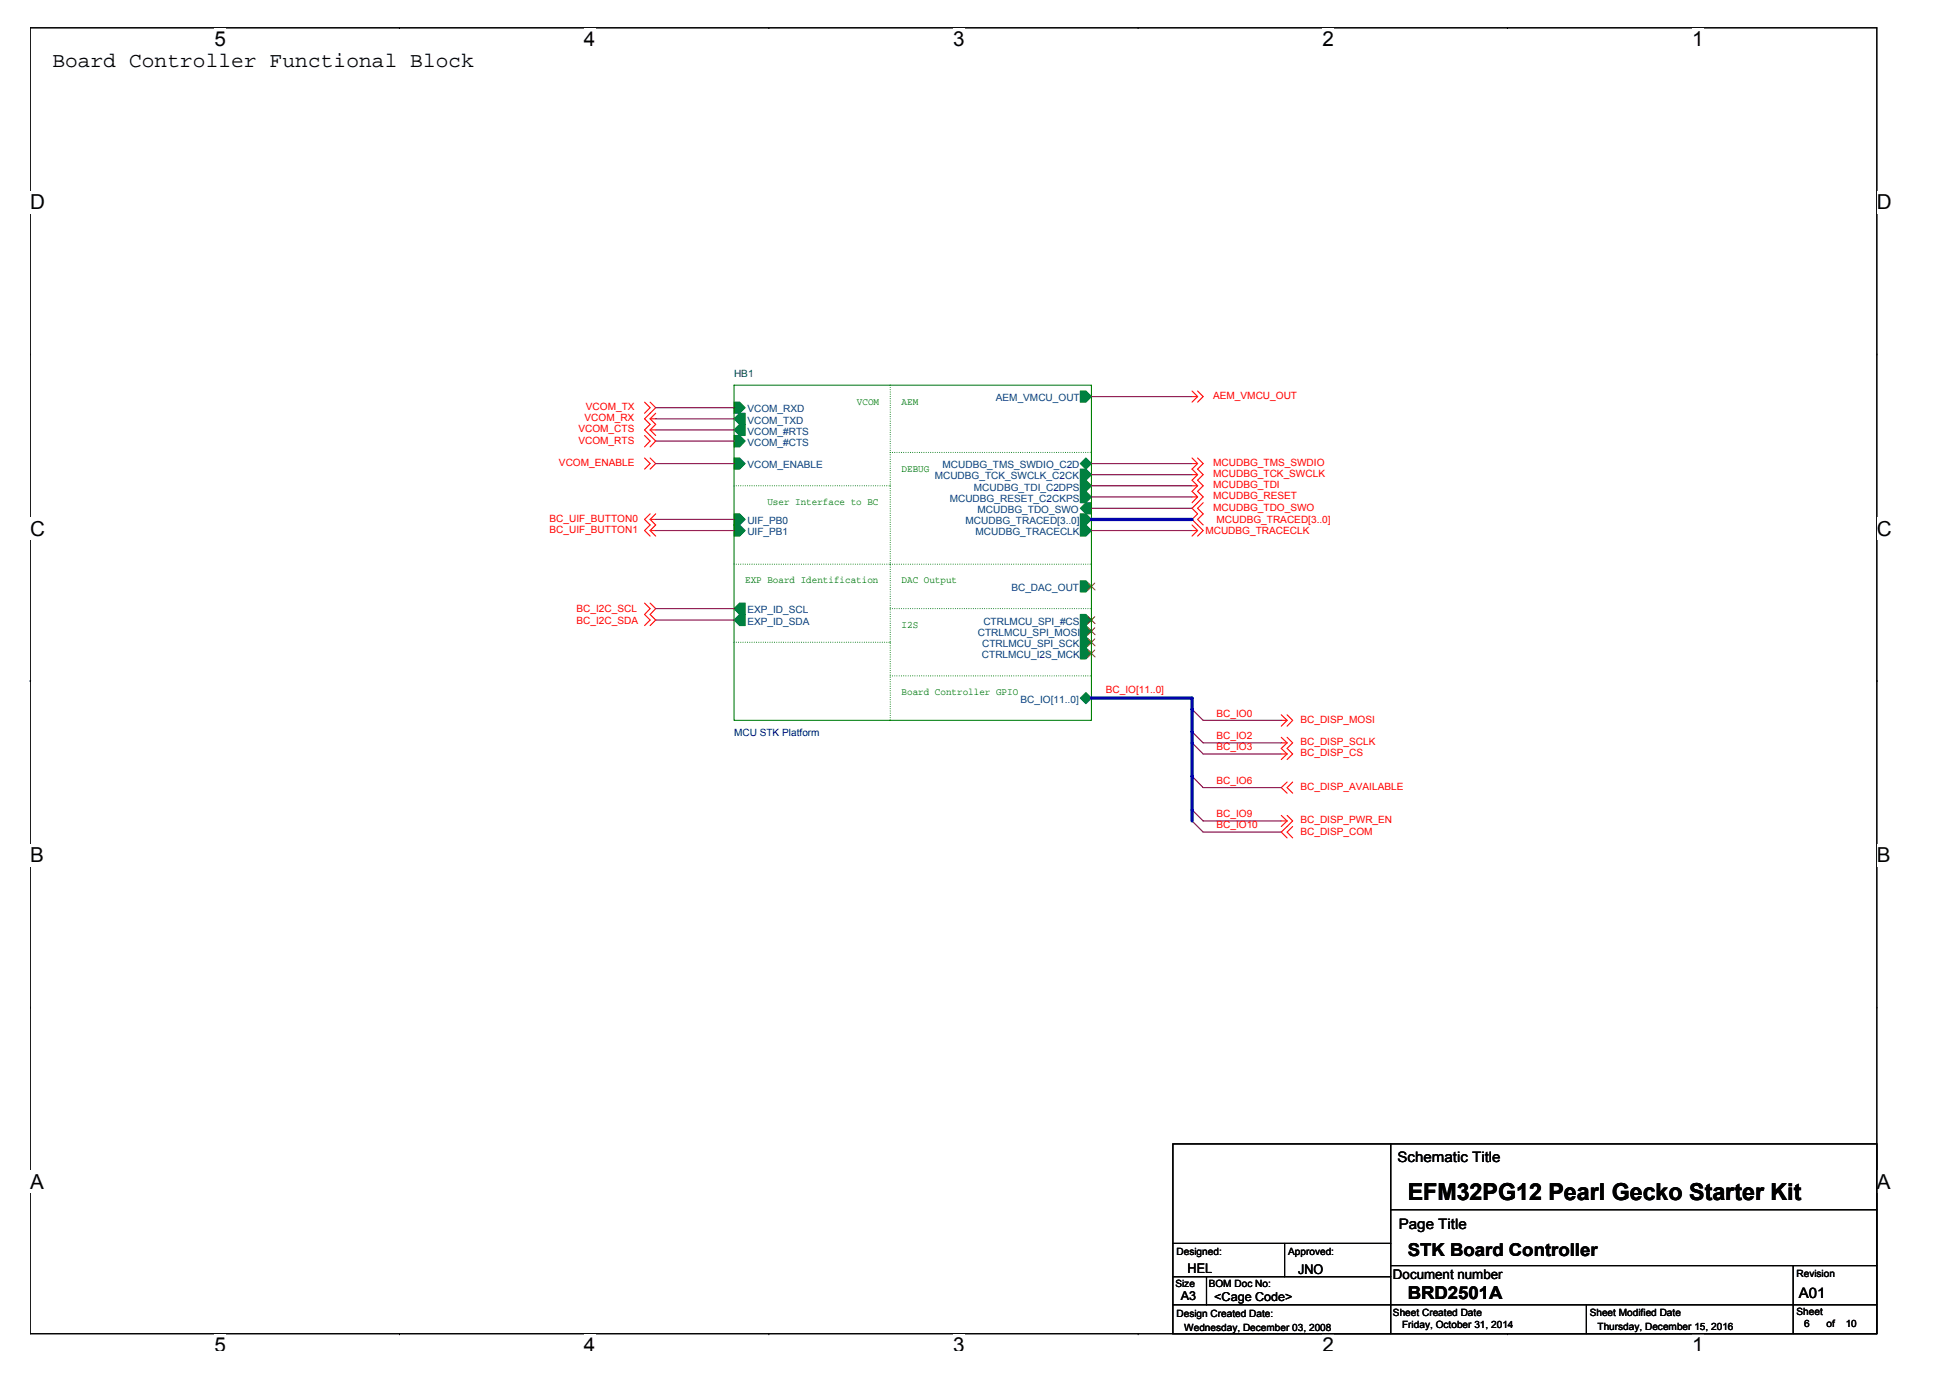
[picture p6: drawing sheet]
<svg xmlns="http://www.w3.org/2000/svg" width="297mm" height="210mm" viewBox="0 0 297 210" stroke-linecap="round" stroke-linejoin="round" font-family="sans-serif">
<path d="M4.6 4.2h281.3v199h-281.3z" fill="none" stroke="#000" stroke-width=".17"/>
<g fill="#fff">
<path d="M32.7 4.2h1.7v3.5h-1.7z"/>
<path d="M32.7 203.2h1.7v2.5h-1.7z"/>
</g>
<path d="M60.8 4.2h.1M60.8 203.2h.1" fill="none" stroke="#000" stroke-width=".17"/>
<g fill="#fff">
<path d="M89 4.2h1.7v3.5h-1.7z"/>
<path d="M89 203.2h1.7v2.5h-1.7z"/>
</g>
<path d="M117.1 4.2h.1M117.1 203.2h.1" fill="none" stroke="#000" stroke-width=".17"/>
<g fill="#fff">
<path d="M145.2 4.2h1.8v3.5h-1.8z"/>
<path d="M145.2 203.2h1.8v2.5h-1.8z"/>
</g>
<path d="M173.4 4.2h.1M173.4 203.2h.1" fill="none" stroke="#000" stroke-width=".17"/>
<g fill="#fff">
<path d="M201.5 4.2h1.7v3.5h-1.7z"/>
<path d="M201.5 203.2h1.7v2.5h-1.7z"/>
</g>
<path d="M229.6 4.2h.1M229.6 203.2h.1" fill="none" stroke="#000" stroke-width=".17"/>
<g fill="#fff">
<path d="M257.7 4.2h1.8v3.5h-1.8z"/>
<path d="M257.7 203.2h1.8v2.5h-1.8z"/>
<path d="M4.6 29.1h2.2v3.5h-2.2z"/>
<path d="M285.9 29.1h2.2v3.5h-2.2z"/>
<path d="M4.6 78.8h2.2v3.5h-2.2z"/>
<path d="M285.9 78.8h2.2v3.5h-2.2z"/>
</g>
<path d="M4.6 53.9h.1M285.9 53.9h.1" fill="none" stroke="#000" stroke-width=".17"/>
<g fill="#fff">
<path d="M4.6 128.5h2.1v3.5h-2.1z"/>
<path d="M285.9 128.5h2.1v3.5h-2.1z"/>
</g>
<path d="M4.6 103.7h.1M285.9 103.7h.1" fill="none" stroke="#000" stroke-width=".17"/>
<path d="M4.6 103.7h.1M285.9 103.7h.1" fill="none" stroke="#000" stroke-width=".15"/>
<g fill="#fff">
<path d="M4.6 178.3h2.1v3.4h-2.1z"/>
<path d="M285.9 178.3h2.1v3.4h-2.1z"/>
</g>
<g fill="none" stroke="#000" stroke-width=".17">
<path d="M4.6 153.4h.1M285.9 153.4h.1M178.7 174.2h107.2v29h-107.2zM211.9 174.2v29M178.7 194.5h33.2M178.7 189.4h33.2M178.7 198.8h107.2M183.8 194.5v4.3M195.7 189.4v5.1M211.9 184.3h74M211.9 192.8h74M241.7 198.8v4.4"/>
<path d="M273.1 192.8v10.4"/>
</g>
<g fill="none" stroke="#f00" stroke-width=".17">
<path d="M181.6 59.6l.8 .8M182.4 59.6l.9 .8-.9 .9M98.2 69.8l.8 .8-.8 .9M98.2 61.3l.8 .8-.8 .8M98.2 66.3l.8 .9-.8 .9M99 79.1h.9M99 69.8l.9 .8-.9 .9M99 61.3l.9 .8-1.7 1.7 .8 .8-.8 .9 1.7 1.7-.9 .9M99 63.8h.9M99 65.5h.9M99 79.1l.9 .9-.9 .8M99 63.8l.9 .8-.9 .9"/>
<path d="M99 65.5l.9 .8M99 78.3l-.8 .8 .8 .9-.8 .8 .8 .9M99.9 78.3l-.9 .8M99.9 62.9l-.9 .9M181.6 69.8l.8 .8M181.6 80l.8 .8M181.6 70.6h.8M181.6 72.3h.8M181.6 60.4h.8M181.6 75.7h.8M181.6 74h.8M182.4 70.6l-.8 .9 .8 .8"/>
<path d="M182.4 72.3l-.8 .9 .8 .8M182.4 60.4l-.8 .9M182.4 75.7l-.8 .9M182.4 74l-.8 .8 .8 .9M182.4 69.8l.9 .8-.9 .9 .9 .8-.9 .9 .9 .8-.9 .8 .9 .9-1.7 1.7 .8 .9-.8 .8 1.7 1.7-.9 .9M183.3 76.6l-.9 .8 .9 .9-.9 .8 .9 .9M98.2 91.9l.8 .8-.8 .9 .8 .8-.8 .9M99 80.8h.9M99 91.9l.9 .8-.9 .9 .9 .8-.9 .9M99 80.8l.9 .9M181.6 80.8h.8M182.4 80.8l-.8 .9"/>
<path d="M195.2 109.7h.9M195.2 113.2h.9M195.2 114.8h.9M195.2 108.9l.9 .8M195.2 112.3l.9 .9M196.1 119.1l-.9 .9 .9 .8M196.1 109.7l-.9 .9M196.1 113.2l-.9 .8 .9 .8M196.1 114.8l-.9 .9M196.1 108.9l.8 .8-.8 .9M196.1 112.3l.8 .9-.8 .8 .8 .8-.8 .9M196.9 119.1l-.8 .9 .8 .8"/>
<path d="M195.2 125.1h.9M195.2 124.2l.9 .9M196.1 125.1l-.9 .8M196.1 124.2l.8 .9-1.7 1.6 .9 .9M196.9 125.9l-.8 .8 .8 .9"/>
</g>
<path d="M181.6 108l1.7 1.7M181.6 111.5l1.7 1.7M181.6 113.2l1.7 1.6M181.6 118.2l1.7 1.8M181.6 123.4l1.7 1.7M181.6 125.1l1.7 1.6" fill="none" stroke="#800040" stroke-width=".17"/>
<g fill="none" stroke="#008000" stroke-width=".17" stroke-dasharray="0 .3">
<path d="M135.6 58.7v51M111.8 74h23.8M135.6 68.9h30.7M135.6 74h.1M166.3 68.9h.1M111.8 85.9h23.8M111.8 97.8h23.8M135.6 85.9h30.7M135.6 85.9h.1M135.6 92.7h30.7M135.6 97.8h.1M166.3 85.9h.1"/>
<path d="M166.3 92.7h.1M135.6 109.7h.1M135.6 103h30.7M166.3 103h.1"/>
</g>
<path d="M111.8 78.3h.9l.8 .8-.8 .9h-.9z" fill-rule="evenodd" fill="#008040"/>
<path d="M111.8 78.3h.9l.8 .8-.8 .9h-.9z" fill="none" stroke="#008040" stroke-width=".17"/>
<path d="M111.8 80h.9l.8 .8-.8 .9h-.9z" fill-rule="evenodd" fill="#008040"/>
<path d="M111.8 80h.9l.8 .8-.8 .9h-.9z" fill="none" stroke="#008040" stroke-width=".17"/>
<path d="M164.6 80h.8l.9 .8-.9 .9h-.8z" fill-rule="evenodd" fill="#008040"/>
<path d="M164.6 80h.8l.9 .8-.9 .9h-.8z" fill="none" stroke="#008040" stroke-width=".17"/>
<path d="M164.6 78.3h.8l.9 .8-.9 .9h-.8z" fill-rule="evenodd" fill="#008040"/>
<path d="M164.6 78.3h.8l.9 .8-.9 .9h-.8z" fill="none" stroke="#008040" stroke-width=".17"/>
<path d="M164.6 70.6l.8-.8 .9 .8-.9 .9z" fill="#008040"/>
<path d="M164.6 70.6l.8-.8 .9 .8-.9 .9z" fill="none" stroke="#008040" stroke-width=".17"/>
<path d="M164.6 71.5h.8l.9 .8-.9 .9h-.8z" fill-rule="evenodd" fill="#008040"/>
<path d="M164.6 71.5h.8l.9 .8-.9 .9h-.8z" fill="none" stroke="#008040" stroke-width=".17"/>
<path d="M164.6 77.4l.8-.8h.9v1.7h-.9z" fill-rule="evenodd" fill="#008040"/>
<path d="M164.6 77.4l.8-.8h.9v1.7h-.9z" fill="none" stroke="#008040" stroke-width=".17"/>
<path d="M164.6 59.6h.8l.9 .8-.9 .9h-.8z" fill-rule="evenodd" fill="#008040"/>
<path d="M164.6 59.6h.8l.9 .8-.9 .9h-.8z" fill="none" stroke="#008040" stroke-width=".17"/>
<path d="M164.6 74.8h.8l.9 .9-.9 .9h-.8z" fill-rule="evenodd" fill="#008040"/>
<path d="M164.6 74.8h.8l.9 .9-.9 .9h-.8z" fill="none" stroke="#008040" stroke-width=".17"/>
<path d="M111.8 69.8h.9l.8 .8-.8 .9h-.9z" fill-rule="evenodd" fill="#008040"/>
<path d="M111.8 69.8h.9l.8 .8-.8 .9h-.9z" fill="none" stroke="#008040" stroke-width=".17"/>
<path d="M111.8 92.7l.9-.8h.8v1.7h-.8z" fill-rule="evenodd" fill="#008040"/>
<path d="M111.8 92.7l.9-.8h.8v1.7h-.8z" fill="none" stroke="#008040" stroke-width=".17"/>
<path d="M111.8 61.3h.9l.8 .8-.8 .8h-.9z" fill-rule="evenodd" fill="#008040"/>
<path d="M111.8 61.3h.9l.8 .8-.8 .8h-.9z" fill="none" stroke="#008040" stroke-width=".17"/>
<path d="M111.8 65.5l.9-.9h.8v1.7h-.8z" fill-rule="evenodd" fill="#008040"/>
<path d="M111.8 65.5l.9-.9h.8v1.7h-.8z" fill="none" stroke="#008040" stroke-width=".17"/>
<path d="M111.8 63.8l.9-.9h.8v1.7h-.8z" fill-rule="evenodd" fill="#008040"/>
<path d="M111.8 63.8l.9-.9h.8v1.7h-.8z" fill="none" stroke="#008040" stroke-width=".17"/>
<path d="M111.8 66.3h.9l.8 .9-.8 .9h-.9z" fill-rule="evenodd" fill="#008040"/>
<path d="M111.8 66.3h.9l.8 .9-.8 .9h-.9z" fill="none" stroke="#008040" stroke-width=".17"/>
<path d="M111.8 94.4l.9-.8h.8v1.7h-.8z" fill-rule="evenodd" fill="#008040"/>
<path d="M111.8 94.4l.9-.8h.8v1.7h-.8z" fill="none" stroke="#008040" stroke-width=".17"/>
<path d="M164.6 73.2h.8l.9 .8-.9 .8h-.8z" fill-rule="evenodd" fill="#008040"/>
<path d="M164.6 73.2h.8l.9 .8-.9 .8h-.8z" fill="none" stroke="#008040" stroke-width=".17"/>
<path d="M164.6 88.5h.8l.9 .8-.9 .9h-.8z" fill-rule="evenodd" fill="#008040"/>
<path d="M164.6 88.5h.8l.9 .8-.9 .9h-.8z" fill="none" stroke="#008040" stroke-width=".17"/>
<path d="M165.7 88.8l1.1 1.1M166.8 88.8l-1.1 1.1" fill="none" stroke="#804000" stroke-width=".15"/>
<path d="M164.6 98.7h.8l.9 .8-.9 .9h-.8z" fill-rule="evenodd" fill="#008040"/>
<path d="M164.6 98.7h.8l.9 .8-.9 .9h-.8z" fill="none" stroke="#008040" stroke-width=".17"/>
<path d="M165.7 99l1.1 1.1M166.8 99l-1.1 1.1" fill="none" stroke="#804000" stroke-width=".15"/>
<path d="M164.6 93.6h.8l.9 .8-.9 .9h-.8z" fill-rule="evenodd" fill="#008040"/>
<path d="M164.6 93.6h.8l.9 .8-.9 .9h-.8z" fill="none" stroke="#008040" stroke-width=".17"/>
<path d="M165.7 93.9l1.1 1.1M166.8 93.9l-1.1 1.1" fill="none" stroke="#804000" stroke-width=".15"/>
<path d="M164.6 95.3h.8l.9 .8-.9 .9h-.8z" fill-rule="evenodd" fill="#008040"/>
<path d="M164.6 95.3h.8l.9 .8-.9 .9h-.8z" fill="none" stroke="#008040" stroke-width=".17"/>
<path d="M165.7 95.6l1.1 1.1M166.8 95.6l-1.1 1.1" fill="none" stroke="#804000" stroke-width=".15"/>
<path d="M164.6 97h.8l.9 .8-.9 .9h-.8z" fill-rule="evenodd" fill="#008040"/>
<path d="M164.6 97h.8l.9 .8-.9 .9h-.8z" fill="none" stroke="#008040" stroke-width=".17"/>
<path d="M165.7 97.3l1.1 1.1M166.8 97.3l-1.1 1.1" fill="none" stroke="#804000" stroke-width=".15"/>
<path d="M164.6 106.3l.8-.8 .9 .8-.9 .9z" fill="#008040"/>
<path d="M164.6 106.3l.8-.8 .9 .8-.9 .9z" fill="none" stroke="#008040" stroke-width=".17"/>
<path d="M111.8 58.7h54.5v51h-54.5z" fill="none" stroke="#008000" stroke-width=".17"/>
<g fill="none" stroke="#800040" stroke-width=".17">
<path d="M99.9 65.5h11.9M99.9 79.1h11.9M99.9 70.6h11.9M99.9 63.8h11.9M99.9 62.1h11.9M99.9 67.2h11.9M166.3 75.7h15.3M166.3 74h15.3M166.3 77.4h15.3M166.3 60.4h15.3M166.3 70.6h15.3M166.3 72.3h15.3"/>
<path d="M99.9 80.8h11.9M99.9 92.7h11.9M99.9 94.4h11.9M166.3 80.8h15.3M183.3 109.7h11.9M183.3 113.2h11.9M183.3 114.8h11.9M183.3 120h11.9M183.3 125.1h11.9M183.3 126.7h11.9"/>
</g>
<path d="M166.3 79.1h15.3M166.3 106.3h15.3v18.8" fill="none" stroke="#00f" stroke-width=".51"/>
<text font-size="3.6" x="214.4" y="182.8">EFM32PG12 Pearl Gecko Starter Kit</text>
<text font-size="3.2" x="8" y="10.2">Board Controller Functional Block</text>
<g font-size="3.1">
<text x="32.7" y="7">5</text>
<text x="89" y="7">4</text>
<text x="145.2" y="7">3</text>
<text x="201.5" y="7">2</text>
<text x="257.7" y="7">1</text>
<text x="4.6" y="31.9">D</text>
<text x="285.9" y="31.9">D</text>
<text x="4.6" y="81.6">C</text>
<text x="285.9" y="81.6">C</text>
<text x="4.6" y="131.3">B</text>
<text x="285.9" y="131.3">B</text>
<text x="4.6" y="181.1">A</text>
<text x="285.9" y="181.1">A</text>
<text x="32.7" y="206">5</text>
<text x="89" y="206">4</text>
<text x="145.2" y="206">3</text>
<text x="201.5" y="206">2</text>
<text x="257.7" y="206">1</text>
</g>
<g font-size="2.7">
<text x="214.4" y="191.3">STK Board Controller</text>
<text x="214.4" y="197.9">BRD2501A</text>
</g>
<g font-size="2.2">
<text x="212.9" y="177">Schematic Title</text>
<text x="213.1" y="187.2">Page Title</text>
<text x="274" y="197.7">A01</text>
</g>
<g font-size="2">
<text x="180.9" y="193.8">HEL</text>
<text x="197.8" y="194">JNO</text>
<text x="212.2" y="194.9">Document number</text>
</g>
<g font-size="1.9">
<text x="179.9" y="198.1">A3</text>
<text x="185" y="198.2">&lt;Cage Code&gt;</text>
</g>
<text font-size="1.5" fill="#004040" x="111.8" y="57.4">HB1</text>
<g font-size="1.5" fill="#f00">
<text x="88.1" y="65.9">VCOM_CTS</text>
<text x="89" y="64.2">VCOM_RX</text>
<text x="89.3" y="62.5">VCOM_TX</text>
<text x="184.8" y="60.7">AEM_VMCU_OUT</text>
<text x="85.1" y="71">VCOM_ENABLE</text>
<text x="88.1" y="67.6">VCOM_RTS</text>
<text x="184.8" y="71">MCUDBG_TMS_SWDIO</text>
<text x="184.8" y="72.7">MCUDBG_TCK_SWCLK</text>
<text x="184.8" y="76.1">MCUDBG_RESET</text>
<text x="184.8" y="74.4">MCUDBG_TDI</text>
<text x="184.8" y="77.8">MCUDBG_TDO_SWO</text>
<text x="83.7" y="79.5">BC_UIF_BUTTON0</text>
<text x="83.7" y="81.2">BC_UIF_BUTTON1</text>
<text x="183.6" y="81.4">MCUDBG_TRACECLK</text>
<text x="185.3" y="79.7">MCUDBG_TRACED[3..0]</text>
<text x="87.8" y="93.3">BC_I2C_SCL</text>
<text x="87.8" y="95">BC_I2C_SDA</text>
<text x="168.5" y="105.6">BC_IO[11..0]</text>
<text x="185.3" y="109.2">BC_IO0</text>
<text x="185.3" y="112.6">BC_IO2</text>
<text x="198.1" y="110.1">BC_DISP_MOSI</text>
<text x="198.1" y="113.5">BC_DISP_SCLK</text>
<text x="185.3" y="114.3">BC_IO3</text>
<text x="185.3" y="119.4">BC_IO6</text>
<text x="198.1" y="115.2">BC_DISP_CS</text>
<text x="185.3" y="124.5">BC_IO9</text>
<text x="198.1" y="125.4">BC_DISP_PWR_EN</text>
<text x="198.1" y="120.3">BC_DISP_AVAILABLE</text>
<text x="185.3" y="126.2">BC_IO10</text>
<text x="198.1" y="127.1">BC_DISP_COM</text>
</g>
<g font-size="1.5" fill="#004080">
<text x="113.8" y="62.8">VCOM_RXD</text>
<text x="113.8" y="64.5">VCOM_TXD</text>
<text x="151.7" y="61.1">AEM_VMCU_OUT</text>
<text x="113.8" y="71.3">VCOM_ENABLE</text>
<text x="113.8" y="66.2">VCOM_#RTS</text>
<text x="113.8" y="67.9">VCOM_#CTS</text>
<text x="143.6" y="71.3">MCUDBG_TMS_SWDIO_C2D</text>
<text x="142.4" y="73">MCUDBG_TCK_SWCLK_C2CK</text>
<text x="144.7" y="76.4">MCUDBG_RESET_C2CKPS</text>
<text x="148.4" y="74.7">MCUDBG_TDI_C2DPS</text>
<text x="113.8" y="79.8">UIF_PB0</text>
<text x="113.8" y="81.5">UIF_PB1</text>
<text x="147.1" y="79.8">MCUDBG_TRACED[3..0]</text>
<text x="148.6" y="81.5">MCUDBG_TRACECLK</text>
<text x="148.9" y="78.1">MCUDBG_TDO_SWO</text>
<text x="113.8" y="93.4">EXP_ID_SCL</text>
<text x="113.8" y="95.2">EXP_ID_SDA</text>
<text x="149.8" y="95.2">CTRLMCU_SPI_#CS</text>
<text x="154.1" y="90">BC_DAC_OUT</text>
<text x="148.9" y="96.9">CTRLMCU_SPI_MOSI</text>
<text x="149.6" y="100.2">CTRLMCU_I2S_MCK</text>
<text x="149.6" y="98.6">CTRLMCU_SPI_SCK</text>
<text x="155.5" y="107.1">BC_IO[11..0]</text>
</g>
<g font-size="1.5" fill="#008000">
<text x="130.5" y="61.6">VCOM</text>
<text x="137.3" y="61.6">AEM</text>
<text x="137.3" y="71.8">DEBUG</text>
<text x="116.9" y="76.9">User Interface to BC</text>
<text x="113.5" y="88.9">EXP Board Identification</text>
<text x="137.3" y="88.9">DAC Output</text>
<text x="137.3" y="95.7">I2S</text>
<text x="137.3" y="105.9">Board Controller GPIO</text>
</g>
<text font-size="1.5" fill="#000080" x="111.8" y="112.2">MCU STK Platform</text>
<g font-size="1.5">
<text x="179.2" y="191.1">Designed:</text>
<text x="196.2" y="191.1">Approved:</text>
<text x="179" y="196">Size</text>
<text x="184.1" y="196">BOM Doc No:</text>
<text x="273.7" y="194.5">Revision</text>
<text x="179.2" y="200.7">Design Created Date:</text>
<text x="180.4" y="202.7">Wednesday, December 03, 2008</text>
<text x="212.2" y="200.5">Sheet Created Date</text>
<text x="213.6" y="202.4">Friday, October 31, 2014</text>
<text x="242.2" y="200.5">Sheet Modified Date</text>
<text x="243.3" y="202.5">Thursday, December 15, 2016</text>
<text x="273.7" y="200.3">Sheet</text>
<text x="274.8" y="202.2">6</text>
<text x="278.2" y="202.2">of</text>
<text x="281.1" y="202.2">10</text>
</g>
</svg>
